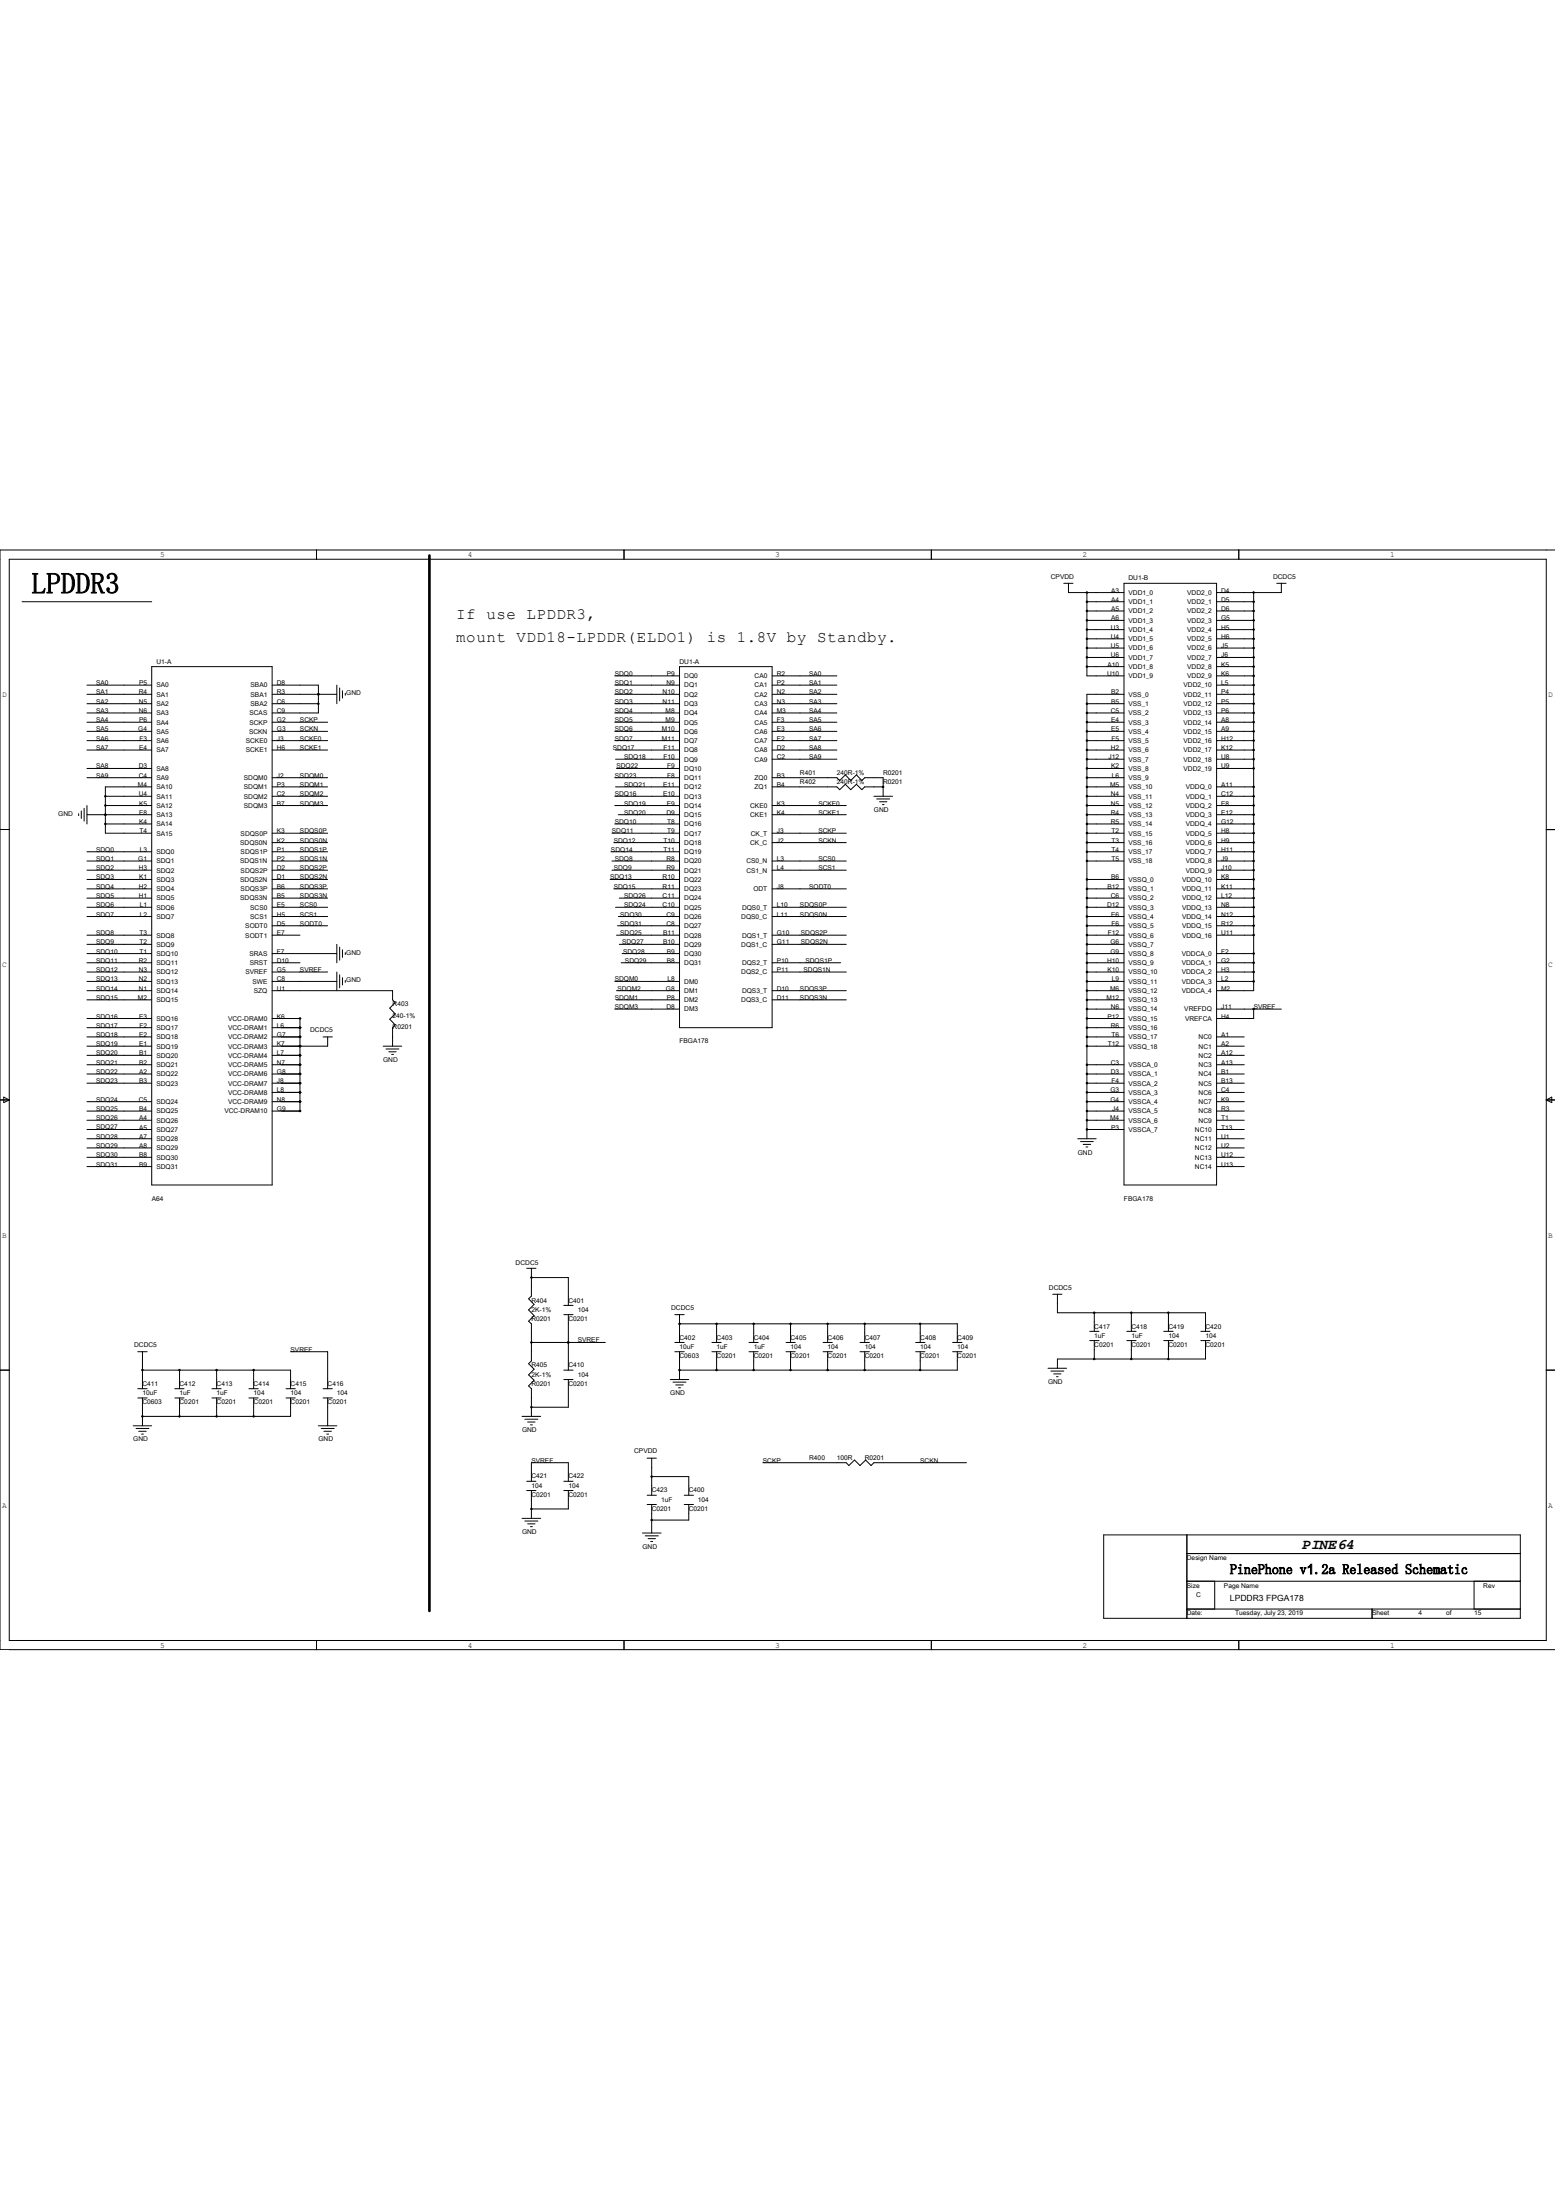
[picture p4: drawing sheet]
<svg xmlns="http://www.w3.org/2000/svg" width="210mm" height="297mm" viewBox="0 0 210 297" stroke-linecap="round" stroke-linejoin="round" font-family="sans-serif">
<path d="M58 75v142.5" fill="none" stroke="#000" stroke-width=".36"/>
<g fill="none" stroke="#000" stroke-width=".13">
<path d="M1.2 75.5h207.5v146h-207.5zM42.7 74.3v1.2M84.2 74.3v1.2M125.7 74.3v1.2M143.6 78.8h1.2M144.2 78.8v1.2h7.5M151.7 78.8h12.5v81.2h-12.5zM167.2 74.3v1.2M172.3 78.8h1.3M173 78.8v1.2h-8.8M210 74.3h-210v148.4h210M3 81.2h17.5"/>
<path d="M11.7 97.5h8.8M11.7 98.7h8.8M11.7 100h8.8M11.7 95h8.8M11.7 96.3h8.8M11.7 92.5h8.8M11.7 93.7h8.8M20.5 90h16.2v70h-16.2zM36.7 97.5h7.5M36.7 98.7h7.5M36.7 100h7.5M36.7 95h6.3"/>
<path d="M36.7 92.5h6.3v3.8h-6.3M36.7 93.7h8.8M43 93.7h.1M45.5 92.5v2.5M45.8 92.9v1.7M46.2 93.3v1M46.6 93.6v.3M83 97.5h8.7M83 98.7h8.7M83 100h8.7M83 95h8.7M83 96.3h8.7"/>
<path d="M83 92.5h8.7M83 93.7h8.7M83 91.3h8.7M91.7 90h12.5v48.8h-12.5zM104.2 97.5h8.8M104.2 98.7h8.8M104.2 100h8.8M104.2 95h8.8M104.2 96.3h8.8M104.2 92.5h8.8M104.2 93.7h8.8M104.2 91.3h8.8"/>
<path d="M146.7 81.2h5M146.7 90h5M146.7 97.5h5M146.7 98.7h5M146.7 100h5M146.7 95h5M146.7 96.3h5M146.7 82.5h5M146.7 83.8h5M146.7 85h5M146.7 86.3h5M146.7 87.5h5"/>
<path d="M146.7 88.8h5M146.7 80v11.3h5M151.7 93.7h-5v60.1M164.2 81.2h5M164.2 90h5M164.2 97.5h5M164.2 98.7h5M164.2 100h5M164.2 95h5M164.2 96.3h5M164.2 92.5h5M164.2 93.7h5"/>
<path d="M164.2 82.5h5M164.2 83.8h5M164.2 85h5M164.2 86.3h5M164.2 87.5h5M164.2 88.8h5M164.2 91.3h5M169.2 80v53.8h-5M0 112h1.2M10.6 109.9v.2M11 109.5v1M11.4 109.1v1.8"/>
<path d="M11.7 105h8.8M11.7 101.3h8.8M11.7 115h8.8M11.7 116.3h8.8M11.7 117.5h8.8M11.7 118.7h8.8M11.7 110h8.8M11.7 103.8h8.8M11.7 108.8v2.4M14.2 110h.1M14.2 107.5h6.3M14.2 108.8h6.3"/>
<path d="M14.2 111.2h6.3M20.5 106.2h-6.3v6.3h6.3M36.7 106.2h7.5M36.7 105h7.5M36.7 101.3h7.5M36.7 115h7.5M36.7 116.3h7.5M36.7 117.5h7.5M36.7 118.7h7.5M36.7 113.8h7.5M36.7 107.5h7.5M36.7 108.8h7.5"/>
<path d="M36.7 112.5h7.5M82.3 118.7h9.4M82.5 115h9.2M82.6 116.3h9.1M82.6 117.5h9.1M82.6 112.5h9.1M82.9 113.8h8.8M83 105h8.7M83 107.5h8.7M83 108.8h8.7M83 111.2h8.7M83.1 106.2h8.6"/>
<path d="M83.1 101.3h8.6M83.1 102.5h8.6M83.2 103.8h8.5M83.5 110h8.2M104.2 106.2h8.8l.3 .4 .8-.7 .7 .7 .8-.7 .7 .7 .4-.4h2.5M104.2 105h8.8l.3 .4 .8-.8 .7 .8 .8-.8 .7 .8 .4-.4h2.5v2.5M104.2 101.3h8.8M104.2 116.3h10M104.2 117.5h10M104.2 113.8h10M104.2 108.8h10M104.2 112.5h10"/>
<path d="M104.2 110h10M104.2 102.5h8.8M118 107.5h2.5M118.3 107.9h1.8M118.7 108.3h1M119.1 108.6h.2M146.7 106.2h5M146.7 105h5M146.7 101.3h5M146.7 115h5M146.7 116.3h5M146.7 118.7h5"/>
<path d="M146.7 113.8h5M146.7 107.5h5M146.7 108.8h5M146.7 112.5h5M146.7 110h5M146.7 111.2h5M146.7 103.8h5M146.7 102.5h5M164.2 106.2h5M164.2 101.3h5M164.2 115h5M164.2 116.3h5"/>
<path d="M164.2 117.5h5M164.2 118.7h5M164.2 113.8h5M164.2 107.5h5M164.2 108.8h5M164.2 112.5h5M164.2 110h5M164.2 111.2h5M164.2 103.8h5M164.2 102.5h5M208.7 112h1.3M11.7 128.8h8.8"/>
<path d="M11.7 130h8.8M11.7 131.2h8.8M11.7 132.5h8.8M11.7 133.8h8.8M11.7 135h8.8M11.7 137.5h8.8M11.7 138.8h8.8M11.7 120h8.8M11.7 121.3h8.8M11.7 122.5h8.8M11.7 126.3h8.8M11.7 123.7h8.8"/>
<path d="M11.7 127.5h8.8M36.7 128.8h8.8M36.7 130h3.8M36.7 131.2h7.5M36.7 132.5h8.8M36.7 133.8h16.3v1.2l.3 .4-.7 .7 .7 .8-.7 .7 .7 .8-.3 .4v2.5M36.7 137.5h3.8M36.7 138.8h3.8M36.7 120h7.5M36.7 121.3h7.5M36.7 122.5h7.5M36.7 125h7.5"/>
<path d="M36.7 126.3h3.8M36.7 123.7h7.5M40.5 138.8h.1M40.5 137.5h.1M40.5 137.5v12.5M45.5 127.5v2.5M45.5 131.2v2.6M45.8 127.9v1.7M45.8 131.6v1.8M46.2 128.2v1.1M46.2 132v1M46.6 128.6v.3"/>
<path d="M46.6 132.4v.2M82.9 120h8.8M83 132.5h8.7M83 136.2h8.7M83.1 122.5h8.6M83.2 133.8h8.5M83.2 135h8.5M83.2 126.3h8.5M83.3 125h8.4M83.5 123.7h8.2M83.6 121.3h8.1M83.6 127.5h8.1"/>
<path d="M83.9 130h7.8M84 128.8h7.7M104.2 130h9.3M104.2 131.2h10M104.2 133.8h10M104.2 135h10M104.2 120h10M104.2 122.5h10M104.2 126.3h10M104.2 123.7h10M104.2 127.5h10M146.7 128.8h5"/>
<path d="M146.7 130h5M146.7 131.2h5M146.7 132.5h5M146.7 133.8h5M146.7 135h5M146.7 137.5h5M146.7 138.8h5M146.7 120h5M146.7 121.3h5M146.7 122.5h5M146.7 125h5M146.7 126.3h5"/>
<path d="M146.7 123.7h5M146.7 127.5h5M146.7 136.2h5M164.2 128.8h5M164.2 130h5M164.2 131.2h5M164.2 132.5h5M164.2 120h5M164.2 121.3h5M164.2 122.5h5M164.2 125h5M164.2 126.3h5"/>
<path d="M164.2 123.7h5M164.2 136.2h8.8M169.2 136.2v1.3h-5M0 148.5h1.2M.5 148.1l.7 .4-.7 .4zM11.7 140h8.8M11.7 141.3h8.8M11.7 142.5h8.8M11.7 143.8h8.8M11.7 145h8.8M11.7 146.2h8.8M11.7 152.5h8.8"/>
<path d="M11.7 151.3h8.8M11.7 150h8.8M11.7 148.7h8.8M11.7 153.8h8.8M11.7 155h8.8M11.7 156.3h8.8M11.7 157.5h8.8M36.7 140h3.8M36.7 142.5h3.8M36.7 143.8h3.8M36.7 145h3.8M36.7 146.2h3.8"/>
<path d="M36.7 147.5h3.8M36.7 150h3.8M36.7 148.7h3.8M40.5 140h.1M40.5 141.3h.1M40.5 142.5h.1M40.5 143.8h.1M40.5 145h.1M40.5 146.2h.1M40.5 147.5h.1M40.5 148.7h.1M40.5 150h.1"/>
<path d="M43.6 140h1.3M44.2 140v1.3h-7.5M51.7 141.3h2.5M52.1 141.6h1.7M52.5 142h1M52.9 142.4h.2M145.5 153.8h2.5M145.9 154.1h1.7M146.2 154.5h1M146.6 154.9h.2M146.7 140h5M146.7 141.3h5"/>
<path d="M146.7 143.8h5M146.7 145h5M146.7 146.2h5M146.7 147.5h5M146.7 152.5h5M146.7 151.3h5M146.7 150h5M146.7 148.7h5M164.2 140h3.8M164.2 141.3h3.8M164.2 142.5h3.8M164.2 143.8h3.8"/>
<path d="M164.2 145h3.8M164.2 146.2h3.8M164.2 147.5h3.8M164.2 152.5h3.8M164.2 151.3h3.8M164.2 150h3.8M164.2 148.7h3.8M164.2 153.8h3.8M164.2 155h3.8M164.2 156.3h3.8M164.2 157.5h3.8M208.7 148.5h1.3"/>
<path d="M208.7 148.5l.8-.4v.8zM71.1 171.2h1.2M71.7 172.5h.1M71.7 171.2v3.8l-.3 .4 .7 .7-.7 .8 .7 .7-.7 .8 .3 .3v5l-.3 .4 .7 .8-.7 .7 .7 .8-.7 .7 .3 .4v3.7M71.7 172.5h5v3.8M76.1 177.5h1.3M76.1 176.3h1.3M76.7 177.5v7.5M91.1 177.5h1.3M91.7 178.7h.1M91.7 178.7h37.5v2.6M91.7 177.5v3.8"/>
<path d="M96.7 178.7v2.6M101.7 178.7v2.6M106.7 178.7v2.6M111.7 178.7v2.6M116.7 178.7v2.6M124.2 178.7v2.6M142.1 174.7h1.2M142.7 174.7v2.5h20v2.6M147.1 179.8h1.2M147.7 177.2v2.6M152.1 179.8h1.3M152.7 177.2v2.6"/>
<path d="M157.1 179.8h1.3M157.7 177.2v2.6M162.1 179.8h1.2M0 185h1.2M18 192.5h2.5M18.4 192.9h1.7M18.6 188.8h1.3M18.6 187.5h1.3M18.6 182.5h1.3M18.7 193.2h1M19.1 193.6h.3M19.2 185h20v2.5"/>
<path d="M19.2 182.5v5M19.2 188.8v3.7M23.6 188.8h1.2M23.6 187.5h1.2M24.2 185v2.5M24.2 188.8v2.4M28.6 188.8h1.2M28.6 187.5h1.2M29.2 185v2.5M29.2 188.8v2.4M33.6 188.8h1.3M33.6 187.5h1.3"/>
<path d="M34.2 185v2.5M34.2 188.8v2.4M38.6 188.8h1.3M38.6 187.5h1.3M39.2 182.5h5v5M39.2 188.8v2.4h-20M43 192.5h2.5M43.4 192.9h1.7M43.6 188.8h1.3M43.6 187.5h1.3M43.7 193.2h1M44.1 193.6h.3"/>
<path d="M44.2 188.8v3.7M70.5 191.2h2.5M70.8 191.6h1.8M71.2 192h1M71.6 192.4h.3M71.7 181.3h10M76.1 185h1.3M76.1 186.3h1.3M76.7 181.3h.1M76.7 186.3v3.7h-5M87.4 196.9h1.2M88 199.4h5v2.5"/>
<path d="M88 196.9v5M90.5 186.3h2.5M90.8 186.6h1.8M91.1 182.5h1.3M91.1 181.3h1.3M91.2 187h1M91.6 187.4h.3M91.7 182.5v3.8M96.1 182.5h1.2M96.1 181.3h1.2M96.7 182.5v2.5M101.1 182.5h1.2"/>
<path d="M101.1 181.3h1.2M101.7 182.5v2.5M103 197.5h11.2l.4 .4 .7-.8 .8 .8 .8-.8 .7 .8 .4-.4h12.5M106.1 182.5h1.2M106.1 181.3h1.2M106.7 182.5v2.5M111.1 182.5h1.3M111.1 181.3h1.3M111.7 182.5v2.5M116.1 182.5h1.3M116.1 181.3h1.3M116.7 182.5v2.5"/>
<path d="M123.6 182.5h1.3M123.6 181.3h1.3M124.2 182.5v2.5M128.6 182.5h1.3M128.6 181.3h1.3M129.2 182.5v2.5h-37.5M141.5 184.7h2.5M141.8 185.1h1.8M142.2 185.5h1M142.6 185.9h.2M147.1 181h1.2M147.7 181v2.5"/>
<path d="M152.1 181h1.3M152.7 181v2.5M157.1 181h1.3M157.7 181v2.5M162.1 181h1.2M162.7 181v2.5h-20v1.2M208.7 185h1.3M70.5 205h2.5M70.8 205.4h1.8M71.1 201.2h1.2M71.1 200h1.2M71.2 205.7h1"/>
<path d="M71.6 206.1h.3M71.7 200v-2.5h5v2.5M71.7 201.2v3.8M76.1 201.2h1.3M76.1 200h1.3M76.7 201.2v2.5h-5M86.7 207h2.5M87.1 207.4h1.8M87.4 203.1h1.2M87.4 201.9h1.2M87.5 207.7h1M87.8 208.1h.3"/>
<path d="M88 203.1v3.9M92.4 203.1h1.2M92.4 201.9h1.2M93 203.1v2.1h-5M149 207.2h56.2v11.3h-56.2zM160.2 207.2v11.3M160.2 209.8h45M160.2 213.5h45M160.2 217.3h45M164 213.5v3.8M185.2 217.3v1.2M199 213.5v3.8"/>
<path d="M42.7 221.5v1.2M84.2 221.5v1.2M125.7 221.5v1.2M167.2 221.5v1.2"/>
</g>
<g fill="#000" stroke="#000" stroke-width=".13">
<circle cx="146.7" cy="80" r=".1"/>
<circle cx="169.2" cy="80" r=".1"/>
<circle cx="43" cy="95" r=".1"/>
<circle cx="43" cy="93.7" r=".1"/>
<circle cx="146.7" cy="82.5" r=".1"/>
<circle cx="146.7" cy="83.8" r=".1"/>
<circle cx="146.7" cy="96.3" r=".1"/>
<circle cx="146.7" cy="100" r=".1"/>
<circle cx="146.7" cy="97.5" r=".1"/>
<circle cx="146.7" cy="86.3" r=".1"/>
<circle cx="146.7" cy="87.5" r=".1"/>
<circle cx="146.7" cy="90" r=".1"/>
<circle cx="146.7" cy="95" r=".1"/>
<circle cx="146.7" cy="85" r=".1"/>
<circle cx="146.7" cy="81.2" r=".1"/>
<circle cx="146.7" cy="88.8" r=".1"/>
<circle cx="146.7" cy="98.7" r=".1"/>
<circle cx="169.2" cy="82.5" r=".1"/>
<circle cx="169.2" cy="83.8" r=".1"/>
<circle cx="169.2" cy="96.3" r=".1"/>
<circle cx="169.2" cy="91.3" r=".1"/>
<circle cx="169.2" cy="97.5" r=".1"/>
<circle cx="169.2" cy="86.3" r=".1"/>
<circle cx="169.2" cy="87.5" r=".1"/>
<circle cx="169.2" cy="92.5" r=".1"/>
<circle cx="169.2" cy="100" r=".1"/>
<circle cx="169.2" cy="95" r=".1"/>
<circle cx="169.2" cy="85" r=".1"/>
<circle cx="169.2" cy="90" r=".1"/>
<circle cx="169.2" cy="88.8" r=".1"/>
<circle cx="169.2" cy="98.8" r=".1"/>
<circle cx="169.2" cy="93.7" r=".1"/>
<circle cx="169.2" cy="81.2" r=".1"/>
<circle cx="14.2" cy="111.2" r=".1"/>
<circle cx="14.2" cy="107.5" r=".1"/>
<circle cx="14.2" cy="110" r=".1"/>
<circle cx="14.2" cy="108.8" r=".1"/>
<circle cx="119.2" cy="106.2" r=".1"/>
<circle cx="146.7" cy="111.2" r=".1"/>
<circle cx="146.7" cy="103.7" r=".1"/>
<circle cx="146.7" cy="118.7" r=".1"/>
<circle cx="146.7" cy="116.2" r=".1"/>
<circle cx="146.7" cy="115" r=".1"/>
<circle cx="146.7" cy="102.5" r=".1"/>
<circle cx="146.7" cy="110" r=".1"/>
<circle cx="146.7" cy="107.5" r=".1"/>
<circle cx="146.7" cy="105" r=".1"/>
<circle cx="146.7" cy="108.8" r=".1"/>
<circle cx="146.7" cy="113.8" r=".1"/>
<circle cx="146.7" cy="101.3" r=".1"/>
<circle cx="146.7" cy="112.5" r=".1"/>
<circle cx="146.7" cy="106.2" r=".1"/>
<circle cx="169.2" cy="111.2" r=".1"/>
<circle cx="169.2" cy="103.8" r=".1"/>
<circle cx="169.2" cy="118.7" r=".1"/>
<circle cx="169.2" cy="102.5" r=".1"/>
<circle cx="169.2" cy="116.2" r=".1"/>
<circle cx="169.2" cy="107.5" r=".1"/>
<circle cx="169.2" cy="115" r=".1"/>
<circle cx="169.2" cy="110" r=".1"/>
<circle cx="169.2" cy="108.8" r=".1"/>
<circle cx="169.2" cy="117.5" r=".1"/>
<circle cx="169.2" cy="101.3" r=".1"/>
<circle cx="169.2" cy="113.8" r=".1"/>
<circle cx="169.2" cy="112.5" r=".1"/>
<circle cx="169.2" cy="106.2" r=".1"/>
<circle cx="40.5" cy="140" r=".1"/>
<circle cx="40.5" cy="138.8" r=".1"/>
<circle cx="40.5" cy="137.5" r=".1"/>
<circle cx="146.7" cy="131.2" r=".1"/>
<circle cx="146.7" cy="140" r=".1"/>
<circle cx="146.7" cy="132.5" r=".1"/>
<circle cx="146.7" cy="123.7" r=".1"/>
<circle cx="146.7" cy="120" r=".1"/>
<circle cx="146.7" cy="133.7" r=".1"/>
<circle cx="146.7" cy="121.2" r=".1"/>
<circle cx="146.7" cy="135" r=".1"/>
<circle cx="146.7" cy="125" r=".1"/>
<circle cx="146.7" cy="130" r=".1"/>
<circle cx="146.7" cy="138.8" r=".1"/>
<circle cx="146.7" cy="126.3" r=".1"/>
<circle cx="146.7" cy="127.5" r=".1"/>
<circle cx="146.7" cy="136.2" r=".1"/>
<circle cx="146.7" cy="122.5" r=".1"/>
<circle cx="146.7" cy="128.7" r=".1"/>
<circle cx="146.7" cy="137.5" r=".1"/>
<circle cx="169.2" cy="131.2" r=".1"/>
<circle cx="169.2" cy="132.5" r=".1"/>
<circle cx="169.2" cy="123.7" r=".1"/>
<circle cx="169.2" cy="120" r=".1"/>
<circle cx="169.2" cy="125" r=".1"/>
<circle cx="169.2" cy="121.3" r=".1"/>
<circle cx="169.2" cy="126.3" r=".1"/>
<circle cx="169.2" cy="130" r=".1"/>
<circle cx="169.2" cy="136.2" r=".1"/>
<circle cx="169.2" cy="122.5" r=".1"/>
<circle cx="169.2" cy="128.7" r=".1"/>
<circle cx="40.5" cy="147.5" r=".1"/>
<circle cx="40.5" cy="143.8" r=".1"/>
<circle cx="40.5" cy="145" r=".1"/>
<circle cx="40.5" cy="150" r=".1"/>
<circle cx="40.5" cy="141.2" r=".1"/>
<circle cx="40.5" cy="148.7" r=".1"/>
<circle cx="40.5" cy="142.5" r=".1"/>
<circle cx="40.5" cy="146.3" r=".1"/>
<circle cx="146.7" cy="152.5" r=".1"/>
<circle cx="146.7" cy="147.5" r=".1"/>
<circle cx="146.7" cy="143.8" r=".1"/>
<circle cx="146.7" cy="148.7" r=".1"/>
<circle cx="146.7" cy="141.2" r=".1"/>
<circle cx="146.7" cy="145" r=".1"/>
<circle cx="146.7" cy="150" r=".1"/>
<circle cx="146.7" cy="146.2" r=".1"/>
<circle cx="146.7" cy="151.3" r=".1"/>
<circle cx="71.7" cy="172.5" r=".1"/>
<circle cx="91.7" cy="178.7" r=".1"/>
<circle cx="96.7" cy="178.7" r=".1"/>
<circle cx="101.7" cy="178.7" r=".1"/>
<circle cx="106.7" cy="178.7" r=".1"/>
<circle cx="111.7" cy="178.7" r=".1"/>
<circle cx="116.7" cy="178.7" r=".1"/>
<circle cx="124.2" cy="178.7" r=".1"/>
<circle cx="147.7" cy="177.2" r=".1"/>
<circle cx="152.7" cy="177.2" r=".1"/>
<circle cx="157.7" cy="177.2" r=".1"/>
<circle cx="19.2" cy="185" r=".1"/>
<circle cx="19.2" cy="191.2" r=".1"/>
<circle cx="24.2" cy="185" r=".1"/>
<circle cx="24.2" cy="191.2" r=".1"/>
<circle cx="29.2" cy="185" r=".1"/>
<circle cx="29.2" cy="191.2" r=".1"/>
<circle cx="34.2" cy="185" r=".1"/>
<circle cx="34.2" cy="191.2" r=".1"/>
<circle cx="71.7" cy="181.2" r=".1"/>
<circle cx="71.7" cy="190" r=".1"/>
<circle cx="76.7" cy="181.2" r=".1"/>
<circle cx="88" cy="199.4" r=".1"/>
<circle cx="91.7" cy="185" r=".1"/>
<circle cx="96.7" cy="185" r=".1"/>
<circle cx="101.7" cy="185" r=".1"/>
<circle cx="106.7" cy="185" r=".1"/>
<circle cx="111.7" cy="185" r=".1"/>
<circle cx="116.7" cy="185" r=".1"/>
<circle cx="124.2" cy="185" r=".1"/>
<circle cx="147.7" cy="183.5" r=".1"/>
<circle cx="152.7" cy="183.5" r=".1"/>
<circle cx="157.7" cy="183.5" r=".1"/>
<circle cx="71.7" cy="203.7" r=".1"/>
<circle cx="88" cy="205.2" r=".1"/>
</g>
<text font-size="4" x="4.2" y="80.1">LPDDR3</text>
<g font-size="2.1">
<text x="61.6" y="83.6">If use LPDDR3,</text>
<text x="61.6" y="86.7">mount VDD18-LPDDR(ELDO1) is 1.8V by Standby.</text>
</g>
<text font-size="2" x="175.8" y="209.2">PINE64</text>
<text font-size="1.9" x="166" y="212.5">PinePhone v1.2a Released Schematic</text>
<text font-size="1.2" x="166" y="216.2">LPDDR3 FPGA178</text>
<g font-size="1.1">
<text x="21.6" y="75.2">5</text>
<text x="63.1" y="75.2">4</text>
<text x="104.6" y="75.2">3</text>
<text x="146.1" y="75.2">2</text>
<text x="187.6" y="75.2">1</text>
<text x=".3" y="94.1">D</text>
<text x="209" y="94.1">D</text>
<text x=".3" y="130.6">C</text>
<text x="209" y="130.6">C</text>
<text x=".3" y="167.1">B</text>
<text x="209" y="167.1">B</text>
<text x=".3" y="203.6">A</text>
<text x="209" y="203.6">A</text>
<text x="21.6" y="222.5">5</text>
<text x="63.1" y="222.5">4</text>
<text x="104.6" y="222.5">3</text>
<text x="146.1" y="222.5">2</text>
<text x="187.6" y="222.5">1</text>
</g>
<g font-size=".9">
<text x="141.8" y="78.1">CPVDD</text>
<text x="150" y="80">A3</text>
<text x="150" y="81.2">A4</text>
<text x="150" y="82.5">A5</text>
<text x="150" y="83.8">A6</text>
<text x="152.3" y="80.3">VDD1_0</text>
<text x="152.3" y="81.6">VDD1_1</text>
<text x="152.3" y="82.8">VDD1_2</text>
<text x="152.3" y="78.4">DU1-B</text>
<text x="160.3" y="80.3">VDD2_0</text>
<text x="160.3" y="81.6">VDD2_1</text>
<text x="160.3" y="82.8">VDD2_2</text>
<text x="164.8" y="80">D4</text>
<text x="164.8" y="81.2">D5</text>
<text x="164.8" y="82.5">D6</text>
<text x="164.8" y="83.8">G5</text>
<text x="171.8" y="78.1">DCDC5</text>
<text x="21.1" y="89.6">U1-A</text>
<text x="91.7" y="89.6">DU1-A</text>
<text x="149.9" y="85">U3</text>
<text x="149.9" y="86.3">U4</text>
<text x="149.9" y="87.5">U5</text>
<text x="149.9" y="88.8">U6</text>
<text x="152.3" y="84.1">VDD1_3</text>
<text x="152.3" y="85.3">VDD1_4</text>
<text x="152.3" y="86.6">VDD1_5</text>
<text x="152.3" y="87.8">VDD1_6</text>
<text x="152.3" y="89.1">VDD1_7</text>
<text x="160.3" y="84.1">VDD2_3</text>
<text x="160.3" y="85.3">VDD2_4</text>
<text x="160.3" y="86.6">VDD2_5</text>
<text x="160.3" y="87.8">VDD2_6</text>
<text x="160.3" y="89.1">VDD2_7</text>
<text x="164.8" y="85">H5</text>
<text x="164.8" y="86.3">H6</text>
<text x="164.8" y="87.5">J5</text>
<text x="164.8" y="88.8">J6</text>
<text x="13" y="92.5">SA0</text>
<text x="13" y="93.7">SA1</text>
<text x="13" y="95">SA2</text>
<text x="18.7" y="95">N5</text>
<text x="18.7" y="93.7">R4</text>
<text x="18.8" y="92.5">P5</text>
<text x="21.1" y="95.3">SA2</text>
<text x="21.1" y="92.8">SA0</text>
<text x="21.1" y="94.1">SA1</text>
<text x="33.8" y="92.8">SBA0</text>
<text x="33.8" y="94.1">SBA1</text>
<text x="33.8" y="95.3">SBA2</text>
<text x="37.4" y="92.5">D8</text>
<text x="37.4" y="93.7">R3</text>
<text x="37.4" y="95">C6</text>
<text x="46.7" y="93.9">GND</text>
<text x="83" y="95">SDQ3</text>
<text x="83" y="93.7">SDQ2</text>
<text x="83" y="92.5">SDQ1</text>
<text x="83" y="91.3">SDQ0</text>
<text x="89.5" y="93.7">N10</text>
<text x="89.5" y="95">N11</text>
<text x="89.9" y="92.5">N9</text>
<text x="90" y="91.3">P9</text>
<text x="92.4" y="91.6">DQ0</text>
<text x="92.4" y="92.8">DQ1</text>
<text x="92.4" y="94.1">DQ2</text>
<text x="92.4" y="95.3">DQ3</text>
<text x="101.9" y="91.6">CA0</text>
<text x="101.9" y="92.8">CA1</text>
<text x="101.9" y="94.1">CA2</text>
<text x="101.9" y="95.3">CA3</text>
<text x="104.9" y="91.3">R2</text>
<text x="104.9" y="92.5">P2</text>
<text x="104.9" y="93.7">N2</text>
<text x="104.9" y="95">N3</text>
<text x="109.2" y="92.5">SA1</text>
<text x="109.2" y="95">SA3</text>
<text x="109.2" y="93.7">SA2</text>
<text x="109.2" y="91.3">SA0</text>
<text x="149.4" y="91.3">U10</text>
<text x="149.5" y="90">A10</text>
<text x="150" y="93.7">B2</text>
<text x="150" y="95">B5</text>
<text x="152.3" y="90.3">VDD1_8</text>
<text x="152.3" y="91.6">VDD1_9</text>
<text x="152.3" y="94.1">VSS_0</text>
<text x="152.3" y="95.3">VSS_1</text>
<text x="159.8" y="92.8">VDD2_10</text>
<text x="159.8" y="94.1">VDD2_11</text>
<text x="159.8" y="95.3">VDD2_12</text>
<text x="160.3" y="90.3">VDD2_8</text>
<text x="160.3" y="91.6">VDD2_9</text>
<text x="164.8" y="90">K5</text>
<text x="164.8" y="91.3">K6</text>
<text x="164.8" y="92.5">L5</text>
<text x="164.8" y="93.7">P4</text>
<text x="164.8" y="95">P5</text>
<text x="13" y="101.3">SA7</text>
<text x="13" y="100">SA6</text>
<text x="13" y="98.7">SA5</text>
<text x="13" y="97.5">SA4</text>
<text x="13" y="96.3">SA3</text>
<text x="18.7" y="98.7">G4</text>
<text x="18.7" y="96.3">N6</text>
<text x="18.8" y="97.5">P6</text>
<text x="18.8" y="101.3">E4</text>
<text x="18.8" y="100">F3</text>
<text x="21.1" y="97.8">SA4</text>
<text x="21.1" y="99.1">SA5</text>
<text x="21.1" y="100.3">SA6</text>
<text x="21.1" y="101.6">SA7</text>
<text x="21.1" y="96.6">SA3</text>
<text x="33.2" y="100.3">SCKE0</text>
<text x="33.2" y="101.6">SCKE1</text>
<text x="33.6" y="99.1">SCKN</text>
<text x="33.7" y="96.6">SCAS</text>
<text x="33.7" y="97.8">SCKP</text>
<text x="37.4" y="96.3">C9</text>
<text x="37.4" y="97.5">G2</text>
<text x="37.4" y="98.7">G3</text>
<text x="37.4" y="100">J3</text>
<text x="37.4" y="101.3">H6</text>
<text x="40.5" y="98.7">SCKN</text>
<text x="40.5" y="97.5">SCKP</text>
<text x="40.5" y="100">SCKE0</text>
<text x="40.5" y="101.3">SCKE1</text>
<text x="82.7" y="101.3">SDQ17</text>
<text x="83" y="98.7">SDQ6</text>
<text x="83" y="97.5">SDQ5</text>
<text x="83" y="96.3">SDQ4</text>
<text x="83" y="100">SDQ7</text>
<text x="89.4" y="98.7">M10</text>
<text x="89.4" y="100">M11</text>
<text x="89.5" y="101.3">F11</text>
<text x="89.9" y="96.3">M8</text>
<text x="89.9" y="97.5">M9</text>
<text x="92.4" y="96.6">DQ4</text>
<text x="92.4" y="97.8">DQ5</text>
<text x="92.4" y="99.1">DQ6</text>
<text x="92.4" y="100.3">DQ7</text>
<text x="92.4" y="101.6">DQ8</text>
<text x="101.9" y="96.6">CA4</text>
<text x="101.9" y="97.8">CA5</text>
<text x="101.9" y="99.1">CA6</text>
<text x="101.9" y="100.3">CA7</text>
<text x="101.9" y="101.6">CA8</text>
<text x="104.9" y="96.3">M3</text>
<text x="104.9" y="97.5">F3</text>
<text x="104.9" y="98.7">E3</text>
<text x="104.9" y="100">E2</text>
<text x="104.9" y="101.3">D2</text>
<text x="109.2" y="101.3">SA8</text>
<text x="109.2" y="98.7">SA6</text>
<text x="109.2" y="97.5">SA5</text>
<text x="109.2" y="96.3">SA4</text>
<text x="109.2" y="100">SA7</text>
<text x="149.9" y="96.3">C5</text>
<text x="149.9" y="101.3">H2</text>
<text x="150" y="97.5">E4</text>
<text x="150" y="98.8">E5</text>
<text x="150" y="100">F5</text>
<text x="152.3" y="96.6">VSS_2</text>
<text x="152.3" y="97.8">VSS_3</text>
<text x="152.3" y="99.1">VSS_4</text>
<text x="152.3" y="100.3">VSS_5</text>
<text x="152.3" y="101.6">VSS_6</text>
<text x="159.8" y="96.6">VDD2_13</text>
<text x="159.8" y="97.8">VDD2_14</text>
<text x="159.8" y="99.1">VDD2_15</text>
<text x="159.8" y="100.3">VDD2_16</text>
<text x="159.8" y="101.6">VDD2_17</text>
<text x="164.8" y="96.3">P6</text>
<text x="164.8" y="97.5">A8</text>
<text x="164.8" y="98.7">A9</text>
<text x="164.8" y="100">H12</text>
<text x="164.8" y="101.3">K12</text>
<text x="13" y="103.8">SA8</text>
<text x="13" y="105">SA9</text>
<text x="18.6" y="106.2">M4</text>
<text x="18.7" y="107.5">U4</text>
<text x="18.7" y="103.8">D3</text>
<text x="18.7" y="105">C4</text>
<text x="21.1" y="106.6">SA10</text>
<text x="21.1" y="107.8">SA11</text>
<text x="21.1" y="104.1">SA8</text>
<text x="21.1" y="105.3">SA9</text>
<text x="32.9" y="105.3">SDQM0</text>
<text x="32.9" y="106.6">SDQM1</text>
<text x="32.9" y="107.8">SDQM2</text>
<text x="37.4" y="105">J2</text>
<text x="37.4" y="106.2">P3</text>
<text x="37.4" y="107.5">C2</text>
<text x="40.5" y="106.2">SDQM1</text>
<text x="40.5" y="107.5">SDQM2</text>
<text x="40.5" y="105">SDQM0</text>
<text x="83" y="105">SDQ23</text>
<text x="83" y="107.5">SDQ16</text>
<text x="83.2" y="103.8">SDQ22</text>
<text x="84.2" y="106.2">SDQ21</text>
<text x="84.2" y="102.5">SDQ18</text>
<text x="89.5" y="106.2">E11</text>
<text x="89.5" y="107.5">E10</text>
<text x="89.5" y="102.5">F10</text>
<text x="90" y="103.8">F9</text>
<text x="90" y="105">F8</text>
<text x="92.4" y="102.8">DQ9</text>
<text x="92.4" y="104.1">DQ10</text>
<text x="92.4" y="105.3">DQ11</text>
<text x="92.4" y="106.6">DQ12</text>
<text x="92.4" y="107.8">DQ13</text>
<text x="101.8" y="105.3">ZQ0</text>
<text x="101.8" y="106.6">ZQ1</text>
<text x="101.9" y="102.8">CA9</text>
<text x="104.9" y="102.5">C2</text>
<text x="104.9" y="105">B3</text>
<text x="104.9" y="106.2">B4</text>
<text x="108" y="105.9">R402</text>
<text x="108" y="104.6">R401</text>
<text x="109.2" y="102.5">SA9</text>
<text x="113" y="105.9">240R-1%</text>
<text x="113" y="104.6">240R-1%</text>
<text x="119.2" y="105.9">R0201</text>
<text x="119.2" y="104.6">R0201</text>
<text x="149.6" y="102.5">J12</text>
<text x="149.8" y="106.2">M5</text>
<text x="149.9" y="107.5">N4</text>
<text x="150" y="103.8">K2</text>
<text x="150.1" y="105">L6</text>
<text x="152.3" y="102.8">VSS_7</text>
<text x="152.3" y="104.1">VSS_8</text>
<text x="152.3" y="105.3">VSS_9</text>
<text x="152.3" y="106.6">VSS_10</text>
<text x="152.3" y="107.8">VSS_11</text>
<text x="159.8" y="102.8">VDD2_18</text>
<text x="159.8" y="104.1">VDD2_19</text>
<text x="160.1" y="106.6">VDDQ_0</text>
<text x="160.1" y="107.8">VDDQ_1</text>
<text x="164.8" y="102.5">U8</text>
<text x="164.8" y="103.8">U9</text>
<text x="164.8" y="106.2">A11</text>
<text x="164.8" y="107.5">C12</text>
<text x="7.9" y="110.1">GND</text>
<text x="18.8" y="108.8">K5</text>
<text x="18.8" y="110">E8</text>
<text x="18.8" y="111.2">K4</text>
<text x="18.8" y="112.5">T4</text>
<text x="21.1" y="109.1">SA12</text>
<text x="21.1" y="110.3">SA13</text>
<text x="21.1" y="111.6">SA14</text>
<text x="21.1" y="112.8">SA15</text>
<text x="32.5" y="112.8">SDQS0P</text>
<text x="32.9" y="109.1">SDQM3</text>
<text x="37.4" y="113.8">K2</text>
<text x="37.4" y="108.8">B7</text>
<text x="37.4" y="112.5">K3</text>
<text x="40.5" y="108.8">SDQM3</text>
<text x="40.5" y="112.5">SDQS0P</text>
<text x="40.5" y="113.8">SDQS0N</text>
<text x="82.6" y="112.5">SDQ11</text>
<text x="82.9" y="113.8">SDQ12</text>
<text x="83" y="111.2">SDQ10</text>
<text x="84.2" y="110">SDQ20</text>
<text x="84.2" y="108.8">SDQ19</text>
<text x="89.5" y="113.8">T10</text>
<text x="89.9" y="110">D9</text>
<text x="90" y="108.8">E9</text>
<text x="90" y="111.2">T8</text>
<text x="90" y="112.5">T9</text>
<text x="92.4" y="109.1">DQ14</text>
<text x="92.4" y="110.3">DQ15</text>
<text x="92.4" y="111.6">DQ16</text>
<text x="92.4" y="112.8">DQ17</text>
<text x="101.3" y="109.1">CKE0</text>
<text x="101.3" y="110.3">CKE1</text>
<text x="101.4" y="112.8">CK_T</text>
<text x="104.9" y="108.8">K3</text>
<text x="104.9" y="110">K4</text>
<text x="104.9" y="113.8">J2</text>
<text x="104.9" y="112.5">J3</text>
<text x="110.5" y="113.8">SCKN</text>
<text x="110.5" y="112.5">SCKP</text>
<text x="110.5" y="108.8">SCKE0</text>
<text x="110.5" y="110">SCKE1</text>
<text x="118" y="109.6">GND</text>
<text x="149.9" y="108.8">N5</text>
<text x="149.9" y="110">R4</text>
<text x="149.9" y="111.2">R5</text>
<text x="150" y="112.5">T2</text>
<text x="150" y="113.8">T3</text>
<text x="152.3" y="109.1">VSS_12</text>
<text x="152.3" y="110.3">VSS_13</text>
<text x="152.3" y="111.6">VSS_14</text>
<text x="152.3" y="112.8">VSS_15</text>
<text x="160.1" y="109.1">VDDQ_2</text>
<text x="160.1" y="110.3">VDDQ_3</text>
<text x="160.1" y="111.6">VDDQ_4</text>
<text x="160.1" y="112.8">VDDQ_5</text>
<text x="164.8" y="108.8">E8</text>
<text x="164.8" y="110">E12</text>
<text x="164.8" y="111.2">G12</text>
<text x="164.8" y="112.5">H8</text>
<text x="164.8" y="113.8">H9</text>
<text x="13" y="118.7">SDQ3</text>
<text x="13" y="117.5">SDQ2</text>
<text x="13" y="116.3">SDQ1</text>
<text x="13" y="115">SDQ0</text>
<text x="18.7" y="116.3">G1</text>
<text x="18.7" y="117.5">H3</text>
<text x="18.8" y="118.7">K1</text>
<text x="18.9" y="115">L3</text>
<text x="21.1" y="115.3">SDQ0</text>
<text x="21.1" y="116.6">SDQ1</text>
<text x="21.1" y="117.8">SDQ2</text>
<text x="21.1" y="119.1">SDQ3</text>
<text x="32.4" y="114.1">SDQS0N</text>
<text x="32.4" y="116.6">SDQS1N</text>
<text x="32.4" y="119.1">SDQS2N</text>
<text x="32.5" y="115.3">SDQS1P</text>
<text x="32.5" y="117.8">SDQS2P</text>
<text x="37.4" y="115">P1</text>
<text x="37.4" y="116.3">P2</text>
<text x="37.4" y="117.5">D2</text>
<text x="37.4" y="118.7">D1</text>
<text x="40.5" y="117.5">SDQS2P</text>
<text x="40.5" y="115">SDQS1P</text>
<text x="40.5" y="118.7">SDQS2N</text>
<text x="40.5" y="116.3">SDQS1N</text>
<text x="82.3" y="118.7">SDQ13</text>
<text x="82.5" y="115">SDQ14</text>
<text x="82.9" y="117.5">SDQ9</text>
<text x="83" y="116.3">SDQ8</text>
<text x="89.5" y="118.7">R10</text>
<text x="89.5" y="115">T11</text>
<text x="89.9" y="116.3">R8</text>
<text x="89.9" y="117.5">R9</text>
<text x="92.4" y="114.1">DQ18</text>
<text x="92.4" y="115.3">DQ19</text>
<text x="92.4" y="116.6">DQ20</text>
<text x="92.4" y="117.8">DQ21</text>
<text x="92.4" y="119.1">DQ22</text>
<text x="100.8" y="116.6">CS0_N</text>
<text x="100.8" y="117.8">CS1_N</text>
<text x="101.3" y="114.1">CK_C</text>
<text x="104.9" y="116.3">L3</text>
<text x="104.9" y="117.5">L4</text>
<text x="110.5" y="117.5">SCS1</text>
<text x="110.5" y="116.3">SCS0</text>
<text x="150" y="118.7">B6</text>
<text x="150" y="115">T4</text>
<text x="150" y="116.3">T5</text>
<text x="152.3" y="114.1">VSS_16</text>
<text x="152.3" y="115.3">VSS_17</text>
<text x="152.3" y="116.6">VSS_18</text>
<text x="152.3" y="119.1">VSSQ_0</text>
<text x="159.6" y="119.1">VDDQ_10</text>
<text x="160.1" y="114.1">VDDQ_6</text>
<text x="160.1" y="115.3">VDDQ_7</text>
<text x="160.1" y="116.6">VDDQ_8</text>
<text x="160.1" y="117.8">VDDQ_9</text>
<text x="164.8" y="115">H11</text>
<text x="164.8" y="116.3">J9</text>
<text x="164.8" y="117.5">J10</text>
<text x="164.8" y="118.7">K8</text>
<text x="13" y="122.5">SDQ6</text>
<text x="13" y="121.3">SDQ5</text>
<text x="13" y="120">SDQ4</text>
<text x="13" y="123.7">SDQ7</text>
<text x="18.7" y="120">H2</text>
<text x="18.7" y="121.3">H1</text>
<text x="18.9" y="122.5">L1</text>
<text x="18.9" y="123.7">L2</text>
<text x="21.1" y="120.3">SDQ4</text>
<text x="21.1" y="121.6">SDQ5</text>
<text x="21.1" y="122.8">SDQ6</text>
<text x="21.1" y="124.1">SDQ7</text>
<text x="32.4" y="121.6">SDQS3N</text>
<text x="32.5" y="120.3">SDQS3P</text>
<text x="33.1" y="125.3">SODT0</text>
<text x="33.8" y="122.8">SCS0</text>
<text x="33.8" y="124.1">SCS1</text>
<text x="37.4" y="120">B6</text>
<text x="37.4" y="121.3">B5</text>
<text x="37.4" y="125">D5</text>
<text x="37.4" y="122.5">E5</text>
<text x="37.4" y="123.7">H5</text>
<text x="40.5" y="121.3">SDQS3N</text>
<text x="40.5" y="125">SODT0</text>
<text x="40.5" y="120">SDQS3P</text>
<text x="40.5" y="123.7">SCS1</text>
<text x="40.5" y="122.5">SCS0</text>
<text x="82.9" y="120">SDQ15</text>
<text x="83.7" y="125">SDQ31</text>
<text x="83.7" y="123.7">SDQ30</text>
<text x="84.2" y="121.3">SDQ26</text>
<text x="84.2" y="122.5">SDQ24</text>
<text x="89.5" y="120">R11</text>
<text x="89.5" y="121.3">C11</text>
<text x="89.5" y="122.5">C10</text>
<text x="89.9" y="123.7">C9</text>
<text x="89.9" y="125">C8</text>
<text x="92.4" y="120.3">DQ23</text>
<text x="92.4" y="121.6">DQ24</text>
<text x="92.4" y="122.8">DQ25</text>
<text x="92.4" y="124.1">DQ26</text>
<text x="92.4" y="125.3">DQ27</text>
<text x="100.1" y="124.1">DQS0_C</text>
<text x="100.2" y="122.8">DQS0_T</text>
<text x="101.7" y="120.3">ODT</text>
<text x="104.9" y="122.5">L10</text>
<text x="104.9" y="123.7">L11</text>
<text x="104.9" y="120">J8</text>
<text x="108" y="123.7">SDQS0N</text>
<text x="108" y="122.5">SDQS0P</text>
<text x="109.2" y="120">SODT0</text>
<text x="149.4" y="122.5">D12</text>
<text x="149.5" y="120">B12</text>
<text x="149.9" y="121.3">C6</text>
<text x="150" y="123.7">E6</text>
<text x="150" y="125">F6</text>
<text x="152.3" y="120.3">VSSQ_1</text>
<text x="152.3" y="121.6">VSSQ_2</text>
<text x="152.3" y="122.8">VSSQ_3</text>
<text x="152.3" y="124.1">VSSQ_4</text>
<text x="152.3" y="125.3">VSSQ_5</text>
<text x="159.6" y="120.3">VDDQ_11</text>
<text x="159.6" y="121.6">VDDQ_12</text>
<text x="159.6" y="122.8">VDDQ_13</text>
<text x="159.6" y="124.1">VDDQ_14</text>
<text x="159.6" y="125.3">VDDQ_15</text>
<text x="164.8" y="120">K11</text>
<text x="164.8" y="121.3">L12</text>
<text x="164.8" y="122.5">N8</text>
<text x="164.8" y="123.7">N12</text>
<text x="164.8" y="125">R12</text>
<text x="13" y="128.8">SDQ10</text>
<text x="13" y="130">SDQ11</text>
<text x="13" y="131.2">SDQ12</text>
<text x="13" y="127.5">SDQ9</text>
<text x="13" y="126.3">SDQ8</text>
<text x="18.7" y="130">R2</text>
<text x="18.7" y="131.2">N3</text>
<text x="18.8" y="128.8">T1</text>
<text x="18.8" y="126.3">T3</text>
<text x="18.8" y="127.5">T2</text>
<text x="21.1" y="129.1">SDQ10</text>
<text x="21.1" y="130.3">SDQ11</text>
<text x="21.1" y="131.6">SDQ12</text>
<text x="21.1" y="126.6">SDQ8</text>
<text x="21.1" y="127.8">SDQ9</text>
<text x="33.1" y="126.6">SODT1</text>
<text x="33.1" y="131.6">SVREF</text>
<text x="33.7" y="129.1">SRAS</text>
<text x="33.7" y="130.3">SRST</text>
<text x="37.4" y="131.2">G5</text>
<text x="37.4" y="130">D10</text>
<text x="37.4" y="126.3">E7</text>
<text x="37.4" y="128.8">F7</text>
<text x="40.5" y="131.2">SVREF</text>
<text x="46.7" y="128.9">GND</text>
<text x="83.7" y="126.3">SDQ25</text>
<text x="84" y="127.5">SDQ27</text>
<text x="84.1" y="128.8">SDQ28</text>
<text x="84.4" y="130">SDQ29</text>
<text x="89.5" y="126.3">B11</text>
<text x="89.5" y="127.5">B10</text>
<text x="90" y="128.8">B9</text>
<text x="90" y="130">B8</text>
<text x="92.4" y="126.6">DQ28</text>
<text x="92.4" y="127.8">DQ29</text>
<text x="92.4" y="129.1">DQ30</text>
<text x="92.4" y="130.3">DQ31</text>
<text x="100.1" y="127.8">DQS1_C</text>
<text x="100.1" y="131.6">DQS2_C</text>
<text x="100.2" y="126.6">DQS1_T</text>
<text x="100.2" y="130.3">DQS2_T</text>
<text x="104.9" y="126.3">G10</text>
<text x="104.9" y="127.5">G11</text>
<text x="104.9" y="130">P10</text>
<text x="104.9" y="131.2">P11</text>
<text x="108.1" y="126.3">SDQS2P</text>
<text x="108.1" y="127.5">SDQS2N</text>
<text x="108.5" y="131.2">SDQS1N</text>
<text x="108.7" y="130">SDQS1P</text>
<text x="149.4" y="130">H10</text>
<text x="149.5" y="131.2">K10</text>
<text x="149.5" y="126.3">F12</text>
<text x="149.9" y="127.5">G6</text>
<text x="149.9" y="128.8">G9</text>
<text x="152.3" y="126.6">VSSQ_6</text>
<text x="152.3" y="127.8">VSSQ_7</text>
<text x="152.3" y="129.1">VSSQ_8</text>
<text x="152.3" y="130.3">VSSQ_9</text>
<text x="152.3" y="131.6">VSSQ_10</text>
<text x="159.5" y="129.1">VDDCA_0</text>
<text x="159.5" y="130.3">VDDCA_1</text>
<text x="159.5" y="131.6">VDDCA_2</text>
<text x="159.6" y="126.6">VDDQ_16</text>
<text x="164.8" y="126.3">U11</text>
<text x="164.8" y="128.8">F2</text>
<text x="164.8" y="130">G2</text>
<text x="164.8" y="131.2">H3</text>
<text x="13" y="137.5">SDQ16</text>
<text x="13" y="132.5">SDQ13</text>
<text x="13" y="133.8">SDQ14</text>
<text x="13" y="135">SDQ15</text>
<text x="18.6" y="135">M2</text>
<text x="18.7" y="132.5">N2</text>
<text x="18.7" y="133.8">N1</text>
<text x="18.8" y="137.5">E3</text>
<text x="21.1" y="132.8">SDQ13</text>
<text x="21.1" y="134.1">SDQ14</text>
<text x="21.1" y="135.3">SDQ15</text>
<text x="21.1" y="137.8">SDQ16</text>
<text x="30.8" y="137.8">VCC-DRAM0</text>
<text x="34.1" y="132.8">SWE</text>
<text x="34.3" y="134.1">SZQ</text>
<text x="37.4" y="132.5">C8</text>
<text x="37.4" y="133.8">U1</text>
<text x="37.4" y="137.5">K6</text>
<text x="46.7" y="132.6">GND</text>
<text x="53" y="135.9">R403</text>
<text x="53" y="137.4">240-1%</text>
<text x="83" y="135">SDQM1</text>
<text x="83" y="132.5">SDQM0</text>
<text x="83" y="136.2">SDQM3</text>
<text x="83.3" y="133.8">SDQM2</text>
<text x="89.9" y="133.8">G8</text>
<text x="89.9" y="136.2">D8</text>
<text x="90" y="135">P8</text>
<text x="90.1" y="132.5">L8</text>
<text x="92.4" y="132.8">DM0</text>
<text x="92.4" y="134.1">DM1</text>
<text x="92.4" y="135.3">DM2</text>
<text x="92.4" y="136.6">DM3</text>
<text x="100.1" y="135.3">DQS3_C</text>
<text x="100.2" y="134.1">DQS3_T</text>
<text x="104.9" y="133.8">D10</text>
<text x="104.9" y="135">D11</text>
<text x="108" y="135">SDQS3N</text>
<text x="108" y="133.8">SDQS3P</text>
<text x="149.4" y="135">M12</text>
<text x="149.5" y="137.5">P12</text>
<text x="149.8" y="133.8">M6</text>
<text x="149.9" y="136.2">N6</text>
<text x="150.1" y="132.5">L9</text>
<text x="152.3" y="132.8">VSSQ_11</text>
<text x="152.3" y="134.1">VSSQ_12</text>
<text x="152.3" y="135.3">VSSQ_13</text>
<text x="152.3" y="136.6">VSSQ_14</text>
<text x="152.3" y="137.8">VSSQ_15</text>
<text x="159.5" y="132.8">VDDCA_3</text>
<text x="159.5" y="134.1">VDDCA_4</text>
<text x="159.9" y="136.6">VREFDQ</text>
<text x="160" y="137.8">VREFCA</text>
<text x="164.8" y="132.5">L2</text>
<text x="164.8" y="133.8">M2</text>
<text x="164.8" y="137.5">H4</text>
<text x="164.8" y="136.2">J11</text>
<text x="169.2" y="136.2">SVREF</text>
<text x="13" y="140">SDQ18</text>
<text x="13" y="142.5">SDQ20</text>
<text x="13" y="141.3">SDQ19</text>
<text x="13" y="143.8">SDQ21</text>
<text x="13" y="138.8">SDQ17</text>
<text x="18.8" y="140">E2</text>
<text x="18.8" y="141.3">E1</text>
<text x="18.8" y="142.5">B1</text>
<text x="18.8" y="143.8">B2</text>
<text x="18.8" y="138.8">F2</text>
<text x="21.1" y="139.1">SDQ17</text>
<text x="21.1" y="140.3">SDQ18</text>
<text x="21.1" y="141.6">SDQ19</text>
<text x="21.1" y="142.8">SDQ20</text>
<text x="30.8" y="139.1">VCC-DRAM1</text>
<text x="30.8" y="140.3">VCC-DRAM2</text>
<text x="30.8" y="141.6">VCC-DRAM3</text>
<text x="30.8" y="142.8">VCC-DRAM4</text>
<text x="37.4" y="138.8">L6</text>
<text x="37.4" y="140">G7</text>
<text x="37.4" y="141.3">K7</text>
<text x="37.4" y="142.5">L7</text>
<text x="37.4" y="143.8">N7</text>
<text x="41.9" y="139.4">DCDC5</text>
<text x="51.7" y="143.4">GND</text>
<text x="53" y="138.9">R0201</text>
<text x="91.7" y="140.9">FBGA178</text>
<text x="149.5" y="141.3">T12</text>
<text x="149.9" y="138.8">R6</text>
<text x="149.9" y="143.8">C3</text>
<text x="150" y="140">T6</text>
<text x="152.3" y="139.1">VSSQ_16</text>
<text x="152.3" y="140.3">VSSQ_17</text>
<text x="152.3" y="141.6">VSSQ_18</text>
<text x="161.8" y="140.3">NC0</text>
<text x="161.8" y="141.6">NC1</text>
<text x="161.8" y="142.8">NC2</text>
<text x="164.8" y="140">A1</text>
<text x="164.8" y="141.3">A2</text>
<text x="164.8" y="142.5">A12</text>
<text x="164.8" y="143.8">A13</text>
<text x="13" y="148.7">SDQ24</text>
<text x="13" y="146.2">SDQ23</text>
<text x="13" y="145">SDQ22</text>
<text x="18.7" y="148.7">C5</text>
<text x="18.8" y="145">A2</text>
<text x="18.8" y="146.2">B3</text>
<text x="21.1" y="144.1">SDQ21</text>
<text x="21.1" y="145.3">SDQ22</text>
<text x="21.1" y="146.6">SDQ23</text>
<text x="21.1" y="149.1">SDQ24</text>
<text x="30.8" y="144.1">VCC-DRAM5</text>
<text x="30.8" y="145.3">VCC-DRAM6</text>
<text x="30.8" y="146.6">VCC-DRAM7</text>
<text x="30.8" y="147.8">VCC-DRAM8</text>
<text x="30.8" y="149.1">VCC-DRAM9</text>
<text x="37.4" y="145">G8</text>
<text x="37.4" y="146.2">J8</text>
<text x="37.4" y="147.5">L8</text>
<text x="37.4" y="148.7">N8</text>
<text x="149.9" y="147.5">G3</text>
<text x="149.9" y="148.7">G4</text>
<text x="149.9" y="145">D3</text>
<text x="150" y="146.2">F4</text>
<text x="152.3" y="144.1">VSSCA_0</text>
<text x="152.3" y="145.3">VSSCA_1</text>
<text x="152.3" y="146.6">VSSCA_2</text>
<text x="152.3" y="147.8">VSSCA_3</text>
<text x="152.3" y="149.1">VSSCA_4</text>
<text x="161.8" y="144.1">NC3</text>
<text x="161.8" y="145.3">NC4</text>
<text x="161.8" y="146.6">NC5</text>
<text x="161.8" y="147.8">NC6</text>
<text x="161.8" y="149.1">NC7</text>
<text x="164.8" y="145">B1</text>
<text x="164.8" y="146.2">B13</text>
<text x="164.8" y="147.5">C4</text>
<text x="164.8" y="148.7">K9</text>
<text x="13" y="151.3">SDQ26</text>
<text x="13" y="150">SDQ25</text>
<text x="13" y="152.5">SDQ27</text>
<text x="13" y="153.8">SDQ28</text>
<text x="13" y="155">SDQ29</text>
<text x="18.8" y="152.5">A5</text>
<text x="18.8" y="151.3">A4</text>
<text x="18.8" y="150">B4</text>
<text x="18.8" y="153.8">A7</text>
<text x="18.8" y="155">A8</text>
<text x="21.1" y="152.8">SDQ27</text>
<text x="21.1" y="151.6">SDQ26</text>
<text x="21.1" y="150.3">SDQ25</text>
<text x="21.1" y="154.1">SDQ28</text>
<text x="21.1" y="155.3">SDQ29</text>
<text x="30.3" y="150.3">VCC-DRAM10</text>
<text x="37.4" y="150">G9</text>
<text x="145.5" y="155.9">GND</text>
<text x="149.8" y="151.3">M4</text>
<text x="150" y="152.5">P3</text>
<text x="150.1" y="150">J4</text>
<text x="152.3" y="150.3">VSSCA_5</text>
<text x="152.3" y="151.6">VSSCA_6</text>
<text x="152.3" y="152.8">VSSCA_7</text>
<text x="161.3" y="152.8">NC10</text>
<text x="161.3" y="154.1">NC11</text>
<text x="161.3" y="155.3">NC12</text>
<text x="161.8" y="150.3">NC8</text>
<text x="161.8" y="151.6">NC9</text>
<text x="164.8" y="150">R3</text>
<text x="164.8" y="151.3">T1</text>
<text x="164.8" y="152.5">T13</text>
<text x="164.8" y="153.8">U1</text>
<text x="164.8" y="155">U2</text>
<text x="13" y="157.5">SDQ31</text>
<text x="13" y="156.3">SDQ30</text>
<text x="18.8" y="156.3">B8</text>
<text x="18.8" y="157.5">B9</text>
<text x="21.1" y="156.6">SDQ30</text>
<text x="21.1" y="157.8">SDQ31</text>
<text x="161.3" y="156.6">NC13</text>
<text x="161.3" y="157.8">NC14</text>
<text x="164.8" y="156.3">U12</text>
<text x="164.8" y="157.5">U13</text>
<text x="20.5" y="162.1">A64</text>
<text x="151.7" y="162.1">FBGA178</text>
<text x="69.6" y="170.7">DCDC5</text>
<text x="71.7" y="175.9">R404</text>
<text x="71.7" y="178.4">R0201</text>
<text x="71.7" y="177.1">2K-1%</text>
<text x="76.7" y="175.9">C401</text>
<text x="76.7" y="178.4">C0201</text>
<text x="78" y="177.1">104</text>
<text x="90.6" y="176.9">DCDC5</text>
<text x="141.6" y="174.1">DCDC5</text>
<text x="147.7" y="179.4">C417</text>
<text x="152.7" y="179.4">C418</text>
<text x="157.7" y="179.4">C419</text>
<text x="162.7" y="179.4">C420</text>
<text x="18.1" y="181.9">DCDC5</text>
<text x="39.2" y="182.5">SVREF</text>
<text x="71.7" y="184.6">R405</text>
<text x="71.7" y="185.9">2K-1%</text>
<text x="76.7" y="184.6">C410</text>
<text x="78" y="181.3">SVREF</text>
<text x="78" y="185.9">104</text>
<text x="91.7" y="180.9">C402</text>
<text x="91.7" y="183.4">C0603</text>
<text x="91.7" y="182.1">10uF</text>
<text x="96.7" y="180.9">C403</text>
<text x="96.7" y="183.4">C0201</text>
<text x="96.7" y="182.1">1uF</text>
<text x="101.7" y="180.9">C404</text>
<text x="101.7" y="183.4">C0201</text>
<text x="101.7" y="182.1">1uF</text>
<text x="106.7" y="180.9">C405</text>
<text x="106.7" y="183.4">C0201</text>
<text x="106.7" y="182.1">104</text>
<text x="111.7" y="180.9">C406</text>
<text x="111.7" y="183.4">C0201</text>
<text x="111.7" y="182.1">104</text>
<text x="116.7" y="180.9">C407</text>
<text x="116.7" y="183.4">C0201</text>
<text x="116.7" y="182.1">104</text>
<text x="124.2" y="180.9">C408</text>
<text x="124.2" y="183.4">C0201</text>
<text x="124.2" y="182.1">104</text>
<text x="129.2" y="180.9">C409</text>
<text x="129.2" y="183.4">C0201</text>
<text x="129.2" y="182.1">104</text>
<text x="147.7" y="181.9">C0201</text>
<text x="147.7" y="180.6">1uF</text>
<text x="152.7" y="181.9">C0201</text>
<text x="152.7" y="180.6">1uF</text>
<text x="157.7" y="181.9">C0201</text>
<text x="157.7" y="180.6">104</text>
<text x="162.7" y="181.9">C0201</text>
<text x="162.7" y="180.6">104</text>
<text x="19.2" y="187.1">C411</text>
<text x="19.2" y="189.6">C0603</text>
<text x="19.2" y="188.4">10uF</text>
<text x="24.2" y="187.1">C412</text>
<text x="24.2" y="189.6">C0201</text>
<text x="24.2" y="188.4">1uF</text>
<text x="29.2" y="187.1">C413</text>
<text x="29.2" y="189.6">C0201</text>
<text x="29.2" y="188.4">1uF</text>
<text x="34.2" y="187.1">C414</text>
<text x="34.2" y="189.6">C0201</text>
<text x="34.2" y="188.4">104</text>
<text x="39.2" y="187.1">C415</text>
<text x="39.2" y="189.6">C0201</text>
<text x="39.2" y="188.4">104</text>
<text x="44.2" y="187.1">C416</text>
<text x="44.2" y="189.6">C0201</text>
<text x="45.5" y="188.4">104</text>
<text x="71.7" y="187.1">R0201</text>
<text x="76.7" y="187.1">C0201</text>
<text x="90.5" y="188.4">GND</text>
<text x="141.5" y="186.9">GND</text>
<text x="18" y="194.6">GND</text>
<text x="43" y="194.6">GND</text>
<text x="70.5" y="193.4">GND</text>
<text x="71.7" y="197.5">SVREF</text>
<text x="85.6" y="196.2">CPVDD</text>
<text x="103" y="197.5">SCKP</text>
<text x="109.2" y="197.1">R400</text>
<text x="113" y="197.1">100R</text>
<text x="116.7" y="197.1">R0201</text>
<text x="124.2" y="197.5">SCKN</text>
<text x="71.7" y="199.6">C421</text>
<text x="71.7" y="202.1">C0201</text>
<text x="71.7" y="200.9">104</text>
<text x="76.7" y="199.6">C422</text>
<text x="76.7" y="202.1">C0201</text>
<text x="76.7" y="200.9">104</text>
<text x="88" y="201.5">C423</text>
<text x="88" y="204">C0201</text>
<text x="89.2" y="202.8">1uF</text>
<text x="93" y="201.5">C400</text>
<text x="93" y="204">C0201</text>
<text x="94.2" y="202.8">104</text>
<text x="70.5" y="207.1">GND</text>
<text x="86.7" y="209.1">GND</text>
<text x="160.2" y="214.4">Size</text>
<text x="160.2" y="210.6">Design Name</text>
<text x="161.5" y="215.6">C</text>
<text x="165.2" y="214.4">Page Name</text>
<text x="200.2" y="214.4">Rev</text>
<text x="160.2" y="218.1">Date:</text>
<text x="166.7" y="218.1">Tuesday, July 23, 2019</text>
<text x="185.2" y="218.1">Sheet</text>
<text x="191.5" y="218.1">4</text>
<text x="195.2" y="218.1">of</text>
<text x="199" y="218.1">15</text>
</g>
</svg>
